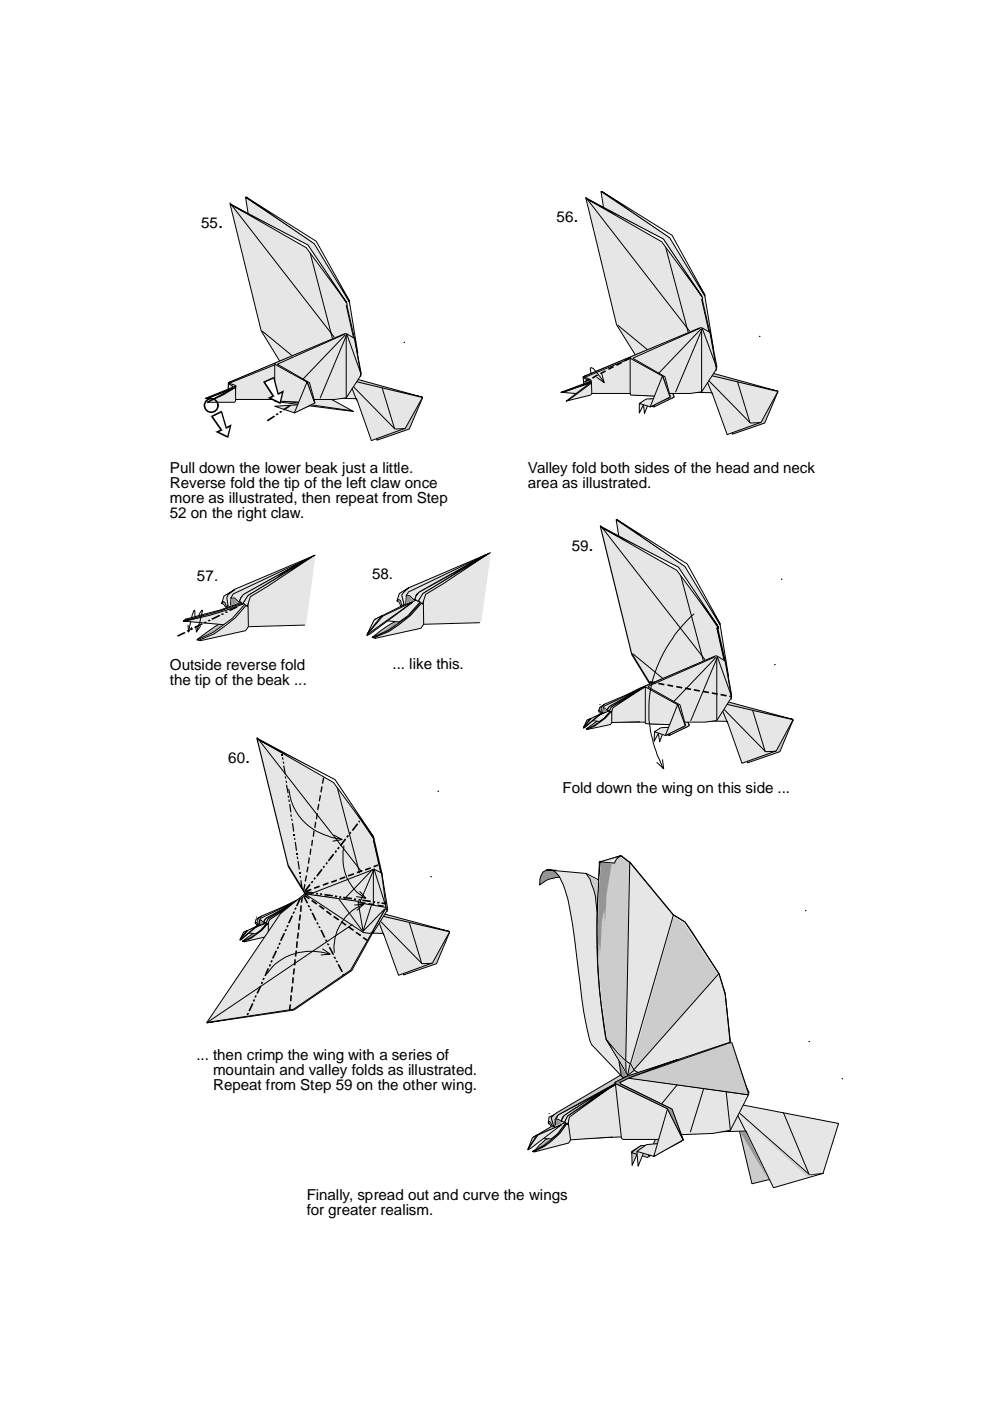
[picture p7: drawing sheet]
<svg xmlns="http://www.w3.org/2000/svg" width="210mm" height="297mm" viewBox="0 0 210 297" stroke-linecap="round" stroke-linejoin="round" font-family="sans-serif">
<path d="M43.9 216.9l18.1-3.3 12-8.3 4.1-7.3 .9-.2-4.4 8-12.3 8.4z" fill-rule="evenodd" fill="#ccc"/>
<path d="M43.9 216.9l18.1-3.3 12-8.3 4.1-7.3 .9-.2-4.4 8-12.3 8.4z" fill="none" stroke="#000" stroke-width=".21"/>
<path d="M136.4 85.6l1.4-.7-1.1 2.8z" fill="#e6e6e6"/>
<path d="M136.4 85.6l1.4-.7-1.1 2.8z" fill="none" stroke="#000" stroke-width=".21"/>
<path d="M136.3 85.5l1.5-.9 4.8-.2-4.1 1.8z" fill-rule="evenodd" fill="#e6e6e6"/>
<path d="M136.3 85.5l1.5-.9 4.8-.2-4.1 1.8z" fill="none" stroke="#000" stroke-width=".21"/>
<path d="M134.5 75.8l.3 .3 6.5 3.7 1.4 4.3-8.2-.3v-.3h-.1z" fill-rule="evenodd" fill="#e6e6e6"/>
<path d="M134.5 75.8l.3 .3 6.5 3.7 1.4 4.3-8.2-.3v-.3h-.1zM149.2 69.6l-14.2 6.4 6.8 3.9 1.1 4.3" fill="none" stroke="#000" stroke-width=".21"/>
<path d="M141.3 79.7l1.6 4.5-4.3 2.1z" fill="#e6e6e6"/>
<path d="M141.3 79.7l1.6 4.5-4.3 2.1z" fill="none" stroke="#000" stroke-width=".21"/>
<path d="M135.6 85.6l1.3-.7-1.3 2.7z" fill="#e6e6e6"/>
<path d="M135.6 85.6l1.3-.7-1.3 2.7z" fill="none" stroke="#000" stroke-width=".21"/>
<path d="M79.6 92.2l10-7.8-2.8 6.6-6.9 2.3z" fill-rule="evenodd" fill="#ccc"/>
<path d="M79.6 92.2l10-7.8-2.8 6.6-6.9 2.3z" fill="none" stroke="#000" stroke-width=".21"/>
<path d="M75.6 80.4l13.9 3.8-14.4-3.1z" fill="#ccc"/>
<path d="M75.6 80.4l13.9 3.8-14.4-3.1z" fill="none" stroke="#000" stroke-width=".21"/>
<path d="M58.3 86.1l8.2-.5-4.2 1.9z" fill="#e6e6e6"/>
<path d="M58.3 86.1l8.2-.5-4.2 1.9z" fill="none" stroke="#000" stroke-width=".21"/>
<path d="M58.5 78.1l16.4 9.1-16.6-2.1z" fill-rule="evenodd" fill="#e6e6e6"/>
<path d="M58.5 78.1l16.4 9.1-16.6-2.1zM60.5 85l13.9 2.1" fill="none" stroke="#000" stroke-width=".21"/>
<path d="M52.1 41.9l14.8 9.9 7.2 12-.2 .2h.2l1.8 10.9-.7 4.1-13.2-.9-5.6-8.7z" fill-rule="evenodd" fill="#e6e6e6"/>
<path d="M52.1 41.9l14.8 9.9 7.2 12-.2 .2h.2l1.8 10.9-.7 4.1-13.2-.9-5.6-8.7z" fill="none" stroke="#000" stroke-width=".21"/>
<path d="M52.2 41.8l14.9 9.4 7 12.6v.2l-7.5-12.3z" fill-rule="evenodd" fill="#fff"/>
<path d="M52.2 41.8l14.9 9.4 7 12.6v.2l-7.5-12.3z" fill="none" stroke="#000" stroke-width=".21"/>
<path d="M48.9 84.4l24.3-6.9 1.6 3.6 .2-.3 14.6 3.5-3.7 6.5-7.2 2.6-3.1-8.9-6.1-.1-4.9-2.5z" fill-rule="evenodd" fill="#e6e6e6"/>
<path d="M48.9 84.4l24.3-6.9 1.6 3.6 .2-.3 14.6 3.5-3.7 6.5-7.2 2.6-3.1-8.9-6.1-.1-4.9-2.5z" fill="none" stroke="#000" stroke-width=".21"/>
<path d="M48.8 43.2l16.5 8.9 8.3 12.3v.5l1.6 7 .2 3 .1 3.9-15.7-1.5-4.4-7.2z" fill-rule="evenodd" fill="#e6e6e6"/>
<path d="M48.8 43.2l16.5 8.9 8.3 12.3v.5l1.6 7 .2 3 .1 3.9-15.7-1.5-4.4-7.2z" fill="none" stroke="#000" stroke-width=".21"/>
<path d="M48.4 81.1l25-10.4 1.8 1 1.3 7.8-3.1 4.9-2.4 .3h-22.7z" fill-rule="evenodd" fill="#e6e6e6"/>
<path d="M48.8 43l22.1 28.5M65.4 52.1l5.1 19.8M48.4 81.1l25-10.4 1.8 1 1.3 7.8-3.1 4.9-2.4 .3h-22.7z" fill="none" stroke="#000" stroke-width=".21"/>
<path d="M48.4 81.2l24.8-10.6v1.3l-24.9 12.5z" fill-rule="evenodd" fill="#e6e6e6"/>
<path d="M55.6 70.2l6.3 5.2M73.2 70.7l-24.8 10.4v1.3M73.2 71l-11.2 11.7M73.4 64.7l1.5 6.8 .3 .4 1.3 7v1M73.4 71.1v13.3M73.6 70.8l-5.7 13.6M73.6 71l2.9 8.3" fill="none" stroke="#000" stroke-width=".21"/>
<path d="M43.6 84.4l6.4-2.6-.5 3.1z" fill="#e6e6e6"/>
<path d="M58.3 77.3l-9.6 3.9M43.6 84.4l6.4-2.6-.5 3.1zM48.6 81.1h.1M48.8 81l-.3 .2 1.5 .5" fill="none" stroke="#000" stroke-width=".21"/>
<path d="M48.9 43.4l16.4 8.5 8.2 12.2-8.6-11.6z" fill-rule="evenodd" fill="#fff"/>
<path d="M48.9 43.4l16.4 8.5 8.2 12.2-8.6-11.6z" fill="none" stroke="#000" stroke-width=".21"/>
<path d="M43.9 85.3l6.1-3.2v2.9l-.3 .3z" fill-rule="evenodd" fill="#e6e6e6"/>
<path d="M43.9 85.3l6.1-3.2v2.9l-.3 .3z" fill="none" stroke="#000" stroke-width=".21"/>
<path d="M58.3 77.1l.3 .3 6.6 3.7 1.3 4.3-8.2-.4z" fill-rule="evenodd" fill="#e6e6e6"/>
<path d="M58.3 77.1l.3 .3 6.6 3.7 1.3 4.3-8.2-.4zM73 70.9l-14.2 6.3 6.8 3.9 1.2 4.4M43.8 84.4l5.6-2.1-5.3 2.1zM48.4 81.2l.2 .3 .7 .3v.4M49.7 82.2l-5.5 3M49.9 82.2l-2.5 1.5-3.1 1.4-.3 .3" fill="none" stroke="#000" stroke-width=".21"/>
<path d="M65.1 81l1.6 4.5-4.3 2.1z" fill="#e6e6e6"/>
<path d="M85.7 72.6h.1M65.1 81l1.6 4.5-4.3 2.1zM74.7 82.4l.9 2.5M75 82.1l8.7 8.9 2.2-.1M81 82.2l2.7 8.7" fill="none" stroke="#000" stroke-width=".21"/>
<path d="M56 81l2.1-1 .9 3.5 1-.5-.6 2.5-2.3-1.1 .9-.5z" fill-rule="evenodd" fill="#fff"/>
<g fill="#000">
<path d="M57.9 80l.3-.1-.3 .2 .3 .1zM55.7 81l.2-.1 .2 .2v-.2l-.2 .2zM55.9 81.1l.2-.2 2 2.9-.3 .3zM56.7 84.4l.3-.1 .2 .2-.1-.3v.3zM57.1 84.2l2.3 1.1v.3l-2.3-1.1zM57 84.3l.8-.5 .3 .3-.9 .4zM57.8 83.8v.3l.3-.3 .2 .2-.2 .1zM55.9 80.9l2-.9 .3 .2-2.1 .9zM57.9 80.1l.3-.1 .9 3.4-.3 .2zM58.8 83.4l.3 .3-.2 .1-.1-.2 .3-.2zM59.9 82.9l.2 .2-.6 2.4-.2-.1zM59.3 85.4l.2 .3-.1-.1v-.3z"/>
<path d="M58.8 83.4l1.1-.5 .2 .3-1 .5zM59.9 82.9l.2 .3-.2-.3 .3-.2-.1 .4z"/>
</g>
<circle cx="44.8" cy="86" r="1.44" fill="none" stroke="#000" stroke-width=".34"/>
<path d="M45 88.3l2-1.1 1 3.5 .9-.5-.6 2.5-2.2-1.1 .9-.5z" fill-rule="evenodd" fill="#fff"/>
<g fill="#000">
<path d="M44.6 88.3l.2-.1 .2 .2v-.2l-.2 .2zM45 88.2l2.1 2.8-.3 .3-2-2.9zM45.6 91.6l.3-.1 .2 .2v-.3l-.1 .3zM46.1 91.4l2.2 1.1v.3l-2.3-1.1zM44.8 88.2l2-1 .3 .2-2.1 1zM45.9 91.5l.9-.5 .3 .3-1 .4zM46.8 91v.3l.3-.3 .1 .2-.1 .1zM46.8 87.2l.3-.1-.3 .2 .3 .1zM46.8 87.3l.3-.1 1 3.4-.3 .2zM47.8 90.6l.3 .3-.2 .1-.1-.2 .3-.2zM48.8 90.1l.2 .2-.6 2.4-.2-.1zM48.2 92.6l.2 .3-.1-.1v-.3z"/>
<path d="M47.8 90.6l1-.5 .2 .3-.9 .5zM48.8 90.1l.2 .3-.2-.3 .3-.2-.1 .4z"/>
</g>
<path d="M154.9 91l10-7.9-2.8 6.6-6.8 2.4z" fill-rule="evenodd" fill="#ccc"/>
<path d="M154.9 91l10-7.9-2.8 6.6-6.8 2.4z" fill="none" stroke="#000" stroke-width=".21"/>
<path d="M151 79.1l13.8 3.8-14.3-3z" fill="#ccc"/>
<path d="M151 79.1l13.8 3.8-14.3-3z" fill="none" stroke="#000" stroke-width=".21"/>
<path d="M135.6 85.5l1.4-.9 4.8-.2-4 1.8z" fill-rule="evenodd" fill="#e6e6e6"/>
<path d="M135.6 85.5l1.4-.9 4.8-.2-4 1.8z" fill="none" stroke="#000" stroke-width=".21"/>
<path d="M127.4 40.6l14.8 9.9 7.2 12v.2l1.8 10.9-.7 4.2-13.2-1-5.6-8.7z" fill-rule="evenodd" fill="#e6e6e6"/>
<path d="M127.4 40.6l14.8 9.9 7.2 12v.2l1.8 10.9-.7 4.2-13.2-1-5.6-8.7z" fill="none" stroke="#000" stroke-width=".21"/>
<path d="M127.6 40.6l14.9 9.3 6.9 12.6v.3l-7.4-12.4z" fill-rule="evenodd" fill="#fff"/>
<path d="M127.6 40.6l14.9 9.3 6.9 12.6v.3l-7.4-12.4z" fill="none" stroke="#000" stroke-width=".21"/>
<path d="M124.3 83.2l24.4-7 1.4 3.6 .3-.3 14.5 3.5-3.5 6.5-7.2 2.6-3.2-8.8-6.1-.1-4.9-2.6z" fill-rule="evenodd" fill="#e6e6e6"/>
<path d="M124.3 83.2l24.4-7 1.4 3.6 .3-.3 14.5 3.5-3.5 6.5-7.2 2.6-3.2-8.8-6.1-.1-4.9-2.6z" fill="none" stroke="#000" stroke-width=".21"/>
<path d="M124.2 41.9l16.5 8.9 8.2 12.3v.5l1.6 7 .3 3 .1 3.9-15.7-1.4-4.5-7.2z" fill-rule="evenodd" fill="#e6e6e6"/>
<path d="M124.2 41.9l16.5 8.9 8.2 12.3v.5l1.6 7 .3 3 .1 3.9-15.7-1.4-4.5-7.2z" fill="none" stroke="#000" stroke-width=".21"/>
<path d="M123.8 79.9l25-10.4 1.7 1 1.4 7.8-3.1 4.8-2.5 .3h-22.6z" fill-rule="evenodd" fill="#e6e6e6"/>
<path d="M124.2 41.9l22 28.3M140.7 50.8l5.3 19.8M123.8 79.9l25-10.4 1.7 1 1.4 7.8-3.1 4.8-2.5 .3h-22.6z" fill="none" stroke="#000" stroke-width=".21"/>
<path d="M123.8 80l24.9-10.7-.2 1.3-24.9 12.6z" fill-rule="evenodd" fill="#e6e6e6"/>
<path d="M131 68.9l6.2 5.2M148.5 69.5l-24.9 10.4 .2 1.4M148.7 69.7l-11.3 11.8M148.8 63.4l1.5 6.8 .3 .4 1.4 7.1-.2 .9M148.8 69.9v13.2M148.9 69.6l-5.6 13.5M148.9 69.7l3.1 8.3" fill="none" stroke="#000" stroke-width=".21"/>
<path d="M119 83.2l6.3-2.4-.4 2.9z" fill="#e6e6e6"/>
<path d="M124 79.8h.1M124.1 79.7l-.2 .3 1.2 .5 .3 .3M133.7 76l-9.6 4M119 83.2l6.3-2.4-.4 2.9z" fill="none" stroke="#000" stroke-width=".21"/>
<path d="M124.3 42.1l16.3 8.6 8.2 12.2-8.5-11.6z" fill-rule="evenodd" fill="#fff"/>
<path d="M124.3 42.1l16.3 8.6 8.2 12.2-8.5-11.6z" fill="none" stroke="#000" stroke-width=".21"/>
<path d="M120.1 85l5.3-4 .1 2.4-.3 .4z" fill-rule="evenodd" fill="#e6e6e6"/>
<path d="M120.1 85l5.3-4 .1 2.4-.3 .4z" fill="none" stroke="#000" stroke-width=".21"/>
<path d="M133.6 75.8l.3 .3 6.6 3.7 1.4 4.3-8.2-.3z" fill-rule="evenodd" fill="#e6e6e6"/>
<path d="M123.8 80l1.3 .9M133.6 75.8l.3 .3 6.6 3.7 1.4 4.3-8.2-.3zM148.3 69.6l-14.1 6.4 6.8 3.9 1.2 4.3M119.1 83.2h.4l5.8-2.2-.4 .3zM125.4 81.2l-5 3.7" fill="none" stroke="#000" stroke-width=".21"/>
<path d="M140.5 79.7l1.6 4.5-4.3 2.1z" fill="#e6e6e6"/>
<path d="M125.3 79.1l-.2-.8 .2-.4 .7 .4 2 2.7M127.6 79.3l.5 1.8-1.5-1.1M140.5 79.7l1.6 4.5-4.3 2.1zM161 71.3h.1M150 81.1l1 2.5M150.4 80.8l8.7 8.9 2.2-.1M156.4 81l2.6 8.6" fill="none" stroke="#000" stroke-width=".21"/>
<path d="M125.5 80l1.1-.6 .2 .2-1.1 .7zM127.2 79.1l1.1-.6 .2 .3-1.1 .6zM128.9 78.2l1.1-.6 .2 .2-1.1 .6zM130.6 77.3l1.1-.6 .2 .3-1.1 .6zM132.2 76.4l1.1-.6 .3 .3-1.1 .6zM56.6 89.1l1.5-1 .2 .2-1.5 1.1zM58.4 87.8l.4-.2 .3 .2-.4 .3zM59.2 87.3l.4-.2 .3 .2-.5 .3zM59.9 86.8l1.6-1 .2 .2-1.5 1.1zM123.8 80.9l1.1-.6 .2 .2-1.1 .6z" fill="#000"/>
<path d="M41.8 135.6l3.8-2.7 1.4-.9 1.5 .1-1.6 2.1z" fill-rule="evenodd" fill="#ccc"/>
<path d="M39.9 132.5l.1 1.5 .6-1M41.3 130.7v-1l-.2-.3-.5 1.4-.6 3.2M41.8 135.6l3.8-2.7 1.4-.9 1.5 .1-1.6 2.1z" fill="none" stroke="#000" stroke-width=".21"/>
<g fill="#e6e6e6">
<path d="M47.8 126.4l1.9-1.3 17.3-7.6-2.1 14.9-15.5 .6-1.4-4.2-1-.8z" fill-rule="evenodd"/>
<path d="M38.9 131.7l.5-.4 7.3-2 4.3-1.5 1.4-.8-.3 5.9z" fill-rule="evenodd"/>
</g>
<path d="M66.8 117.7l-17.2 7.3M38.9 131.7l.5-.4 7.3-2 4.3-1.5 1.4-.8-.3 5.9z" fill="none" stroke="#000" stroke-width=".21"/>
<path d="M41.7 135.7l3.5-1.6 4.1-3 3.3-3.7 .1 5.5-.6 .8-9.6 2.1z" fill-rule="evenodd" fill="#e6e6e6"/>
<path d="M38.9 131.8l.3-.3a101.7 101.7 0 0 0 13-3.9l-.8 .5-3.5 1.3-3.3 1zM41.7 135.7l3.5-1.6 4.1-3 3.3-3.7 .1 5.5-.6 .8-9.6 2.1zM49 126.6l-.1 1.7M52.6 127.9l-2.7 3.1-2.5 2-2 1.4-3.1 1.3" fill="none" stroke="#000" stroke-width=".21"/>
<path d="M49.4 125.9l16.6-7.8-13.9 7.7-.9 .7-.5 1.2-1-.9-.8 .1z" fill-rule="evenodd" fill="#e6e6e6"/>
<path d="M49.4 125.9l16.6-7.8-13.9 7.7-.9 .7-.5 1.2-1-.9-.8 .1zM51.1 126.8h.1" fill="none" stroke="#000" stroke-width=".21"/>
<path d="M51.6 126l13-7.2-4.5 2.6-1.4 1.1-6 3.7-1.2 1.8-.7-.5 .3-.7z" fill-rule="evenodd" fill="#e6e6e6"/>
<path d="M51.6 126l13-7.2-4.5 2.6-1.4 1.1-6 3.7-1.2 1.8-.7-.5 .3-.7z" fill="none" stroke="#000" stroke-width=".21"/>
<path d="M52.6 126.3l13.9-8.5-9.8 6.5-3.6 2.2-.7 2.1-.8-.7z" fill-rule="evenodd" fill="#e6e6e6"/>
<path d="M52.6 126.3l13.9-8.5-9.8 6.5-3.6 2.2-.7 2.1-.8-.7z" fill="none" stroke="#000" stroke-width=".21"/>
<path d="M47.5 126.4l2.3-1.4-1.5 1.1-.2 .6 .2 1.8-.3 .1-.2-.7-.4-.4-.4 .5z" fill-rule="evenodd" fill="#e6e6e6"/>
<path d="M41.5 132.8l.2 1.2 .8-1.2M42.2 130.4l.6-1h.1l-.5 2.3-.7 2.3M47.1 128l.4 .2 .3 .5M47.5 126.4l2.3-1.4-1.5 1.1-.2 .6 .2 1.8-.3 .1-.2-.7-.4-.4-.4 .5zM64.6 132.5l-11.9 .4" fill="none" stroke="#000" stroke-width=".21"/>
<path d="M37.5 134.7l1.6-.7 .3 .2-1.6 .8zM39.5 133.7l.5-.2 .2 .3-.4 .2zM40.3 133.4l.4-.3 .3 .3-.4 .2zM41.1 133l1.7-.9 .2 .3-1.6 .8zM43.2 131.9l.4-.1 .3 .2-.5 .2zM44 131.5l.4-.2 .3 .3-.4 .2zM44.8 131.2l1.7-.9 .2 .3-1.7 .8zM46.8 130.2l.4-.2 .3 .2-.4 .2zM47.7 129.7l.4-.1 .2 .2-.4 .2zM48.5 129.3l1.6-.7 .3 .2-1.6 .8z" fill="#000"/>
<path d="M79 135.1l1.9-1.6 3.3-1.9 1.5 .1-1.6 2z" fill-rule="evenodd" fill="#ccc"/>
<path d="M79 135.1l1.9-1.6 3.3-1.9 1.5 .1-1.6 2z" fill="none" stroke="#000" stroke-width=".21"/>
<g fill="#e6e6e6">
<path d="M84.9 125.8l1.9-1.2 17.3-7.6-2.1 14.9-15.5 .5-1.3-4-1-.9z" fill-rule="evenodd"/>
<path d="M79.4 131.3l5.6-2.7 3.1-1.3 1.5-.8-.4 5.9z" fill-rule="evenodd"/>
</g>
<path d="M104 117.2l-17.2 7.4M79.4 131.3l5.6-2.7 3.1-1.3 1.5-.8-.4 5.9z" fill="none" stroke="#000" stroke-width=".21"/>
<path d="M78.9 135.2l3.4-1.7 4.1-2.9 3.3-3.7 .1 5.5-.6 .8-9.6 2.1z" fill-rule="evenodd" fill="#e6e6e6"/>
<path d="M78.9 135.2l3.4-1.7 4.1-2.9 3.3-3.7 .1 5.5-.6 .8-9.6 2.1zM86.2 126.1l-.2 1.9M89.7 127.5l-2.7 3-2.4 1.9-2.1 1.5-3.1 1.3" fill="none" stroke="#000" stroke-width=".21"/>
<path d="M86.6 125.5l16.4-7.9-13.8 7.7-.9 .7-.4 1.3-1.1-1-.7 .1z" fill-rule="evenodd" fill="#e6e6e6"/>
<path d="M86.6 125.5l16.4-7.9-13.8 7.7-.9 .7-.4 1.3-1.1-1-.7 .1zM88.2 126.3h.1" fill="none" stroke="#000" stroke-width=".21"/>
<path d="M88.8 125.6l13-7.2-4.5 2.6-7.5 4.8-1.2 1.7-.6-.5 .1-.5z" fill-rule="evenodd" fill="#e6e6e6"/>
<path d="M88.8 125.6l13-7.2-4.5 2.6-7.5 4.8-1.2 1.7-.6-.5 .1-.5z" fill="none" stroke="#000" stroke-width=".21"/>
<path d="M89.7 125.8l14-8.5-9.8 6.5-3.6 2.2-.7 2-.9-.6z" fill-rule="evenodd" fill="#e6e6e6"/>
<path d="M89.7 125.8l14-8.5-9.8 6.5-3.6 2.2-.7 2-.9-.6z" fill="none" stroke="#000" stroke-width=".21"/>
<path d="M84.7 125.8l2-1.2-1.5 1.6 .5 2-.5 .2-.3-1-.3-.3-.4 .4z" fill-rule="evenodd" fill="#e6e6e6"/>
<path d="M84.2 127.5l.5 .2 .2 .8M84.7 125.8l2-1.2-1.5 1.6 .5 2-.5 .2-.3-1-.3-.3-.4 .4zM101.7 132l-12 .4" fill="none" stroke="#000" stroke-width=".21"/>
<path d="M79.4 131.4l8.1-3.7-9 6.7-.7 .3z" fill-rule="evenodd" fill="#e6e6e6"/>
<path d="M79.4 131.4l8.1-3.7-9 6.7-.7 .3zM87.4 127.6l-9.3 6.9M89.1 127.9l-2.4 2.7-4.2 3-3.3 1.6" fill="none" stroke="#000" stroke-width=".21"/>
<path d="M79.3 131.4l1.9-.8-3.4 4z" fill-rule="evenodd" fill="#e6e6e6"/>
<path d="M79.3 131.4l1.9-.8-3.4 4zM80.8 130.8l-2.8 3.4" fill="none" stroke="#000" stroke-width=".21"/>
<g fill="#999">
<path d="M86.3 126.4h.3l1.1 1-1.5 .5z" fill-rule="evenodd"/>
<path d="M84.6 127.3l.5 1.1-.7-.9z" fill-rule="evenodd"/>
<path d="M79.5 134.8l2.6-1.5 1.7-1.4 .7 .1-2.1 1.5z" fill-rule="evenodd"/>
<path d="M49 126.9h.6l.9 .9-1.6 .5z" fill-rule="evenodd"/>
<path d="M47.4 127.8l.4 .8-.6-.6z" fill-rule="evenodd"/>
<path d="M42.6 135.2l4.6-2.8-2.1 1.6z" fill-rule="evenodd"/>
</g>
<path d="M165.7 122.8h.1" fill="none" stroke="#000" stroke-width=".21"/>
<path d="M139.5 155.2l1.4-.7-1 2.8z" fill="#e6e6e6"/>
<path d="M139.5 155.2l1.4-.7-1 2.8z" fill="none" stroke="#000" stroke-width=".21"/>
<path d="M139.5 155.1l1.5-.8 4.8-.3-4.1 1.9z" fill-rule="evenodd" fill="#e6e6e6"/>
<path d="M139.5 155.1l1.5-.8 4.8-.3-4.1 1.9z" fill="none" stroke="#000" stroke-width=".21"/>
<path d="M137.6 145.5l6.9 4 1.4 4.3-8.2-.4z" fill-rule="evenodd" fill="#e6e6e6"/>
<path d="M152.4 139.3l-14.2 6.4 6.8 3.8 1.1 4.4M137.6 145.5l6.9 4 1.4 4.3-8.2-.4z" fill="none" stroke="#000" stroke-width=".21"/>
<path d="M144.4 149.4l1.7 4.5-4.3 2.1z" fill="#e6e6e6"/>
<path d="M144.4 149.4l1.7 4.5-4.3 2.1z" fill="none" stroke="#000" stroke-width=".21"/>
<path d="M138.8 155.2l1.3-.7-1.4 2.7z" fill="#e6e6e6"/>
<path d="M138.8 155.2l1.3-.7-1.4 2.7z" fill="none" stroke="#000" stroke-width=".21"/>
<path d="M158.2 160.6l9.9-7.9-2.7 6.7-6.9 2.3z" fill-rule="evenodd" fill="#ccc"/>
<path d="M158.2 160.6l9.9-7.9-2.7 6.7-6.9 2.3z" fill="none" stroke="#000" stroke-width=".21"/>
<path d="M154.3 148.8l13.8 3.7-14.4-3z" fill="#ccc"/>
<path d="M154.3 148.8l13.8 3.7-14.4-3z" fill="none" stroke="#000" stroke-width=".21"/>
<path d="M138.8 155.1l1.3-.8 4.9-.3-4 1.9z" fill-rule="evenodd" fill="#e6e6e6"/>
<path d="M138.8 155.1l1.3-.8 4.9-.3-4 1.9z" fill="none" stroke="#000" stroke-width=".21"/>
<path d="M130.6 110.2l14.9 10 7.2 12-.2 .1h.2l1.7 10.9-.6 4.2-13.3-.9-5.5-8.7z" fill-rule="evenodd" fill="#e6e6e6"/>
<path d="M130.6 110.2l14.9 10 7.2 12-.2 .1h.2l1.7 10.9-.6 4.2-13.3-.9-5.5-8.7z" fill="none" stroke="#000" stroke-width=".21"/>
<path d="M130.8 110.2l14.9 9.4 7 12.6v.2l-7.5-12.3z" fill-rule="evenodd" fill="#fff"/>
<path d="M130.8 110.2l14.9 9.4 7 12.6v.2l-7.5-12.3z" fill="none" stroke="#000" stroke-width=".21"/>
<path d="M127.5 152.9l24.3-7 1.5 3.5 .3-.2 14.5 3.4-3.5 6.6-7.3 2.6-3.1-8.9h-6.1l-4.9-2.6z" fill-rule="evenodd" fill="#e6e6e6"/>
<path d="M127.5 152.9l24.3-7 1.5 3.5 .3-.2 14.5 3.4-3.5 6.6-7.3 2.6-3.1-8.9h-6.1l-4.9-2.6z" fill="none" stroke="#000" stroke-width=".21"/>
<path d="M127.3 111.6l16.5 8.9 8.3 12.2v.6l1.7 7 .2 3 .1 3.9-15.8-1.5-4.4-7.2z" fill-rule="evenodd" fill="#e6e6e6"/>
<g fill="#000">
<path d="M127.3 111.4l16.5 8.9v.4l-16.5-8.9zM127.2 111.6h.2l6.6 26.9h-.2zM143.7 120.7l.2-.3 8.3 12.2-.2 .3zM152 132.7h.3v.6h-.3zM152 133.4l.3-.1 1.6 7-.3 .1zM133.8 138.7l.2-.2 4.4 7.2-.2 .2zM153.6 140.3h.3l.3 3h-.4zM138.3 145.7l15.8 1.4v.2l-15.8-1.4z"/>
<circle cx="127.3" cy="111.6" r=".13"/>
<circle cx="133.9" cy="138.5" r=".13"/>
<circle cx="143.8" cy="120.5" r=".13"/>
<circle cx="152.1" cy="133.2" r=".13"/>
<circle cx="152.1" cy="132.7" r=".13"/>
<circle cx="138.3" cy="145.7" r=".13"/>
<circle cx="153.7" cy="140.3" r=".13"/>
<circle cx="154" cy="143.2" r=".13"/>
<circle cx="154.1" cy="147.1" r=".13"/>
</g>
<path d="M154.1 143.3v3.9" fill="none" stroke="#000" stroke-width=".42"/>
<path d="M127.4 150.1l8.1-4.1 16.5-6.9 1.8 1.1 1.3 7.7-3.1 4.9-2.5 .3-22.1-.1z" fill-rule="evenodd" fill="#e6e6e6"/>
<path d="M127.3 111.4l22.1 28.4M143.9 120.5l5.3 19.8M127.4 150.1l8.1-4.1 16.5-6.9 1.8 1.1 1.3 7.7-3.1 4.9-2.5 .3-22.1-.1z" fill="none" stroke="#000" stroke-width=".21"/>
<path d="M127.6 150.1l10.2-5.1 14-6-.1 1.3-24.9 12.6z" fill-rule="evenodd" fill="#e6e6e6"/>
<path d="M134.2 138.6l6.3 5.2M151.7 139.1l-14.7 6.3-9.7 4.7-.3 .9M151.8 139.4l-11.3 11.8M152 133.1l1.5 6.8 .3 .4 1.3 7-.1 1M152 139.6v13.1M152.1 139.2l-5.6 13.6M152.1 139.4l3 8.3M127.2 149.4h.1" fill="none" stroke="#000" stroke-width=".21"/>
<path d="M127.5 111.8l16.3 8.5 8.3 12.2-8.6-11.6z" fill-rule="evenodd" fill="#fff"/>
<path d="M127.5 111.8l16.3 8.5 8.3 12.2-8.6-11.6z" fill="none" stroke="#000" stroke-width=".21"/>
<path d="M136.8 145.7l7 3.8 1.3 4.3-8.3-.4z" fill-rule="evenodd" fill="#e6e6e6"/>
<path d="M151.6 139.3l-14.1 6.2-.1 .2 6.8 3.8 1.2 4.4M136.8 145.7l7 3.8 1.3 4.3-8.3-.4z" fill="none" stroke="#000" stroke-width=".21"/>
<path d="M143.7 149.4l1.6 4.5-4.2 2.1z" fill="#e6e6e6"/>
<path d="M143.7 149.4l1.6 4.5-4.2 2.1zM153.2 150.8l1.1 2.5M153.6 150.5l8.7 8.9 2.2-.1M159.6 150.7l2.6 8.6M164.3 140.9h.1" fill="none" stroke="#000" stroke-width=".21"/>
<path d="M124.3 154.5l2.6-1.7 .8 .1-.9 1z" fill-rule="evenodd" fill="#ccc"/>
<path d="M124.3 154.5l2.6-1.7 .8 .1-.9 1z" fill="none" stroke="#000" stroke-width=".21"/>
<g fill="#e6e6e6">
<path d="M127.3 150l.9-.7 8.5-3.6-.9 7.3-7.7 .2-.7-2-.5-.5z" fill-rule="evenodd"/>
<path d="M125.2 152.7l2.6-1.7 1.8-.8-.1 3z" fill-rule="evenodd"/>
</g>
<path d="M125.2 152.7l2.6-1.7 1.8-.8-.1 3zM136.8 145.7l-8.6 3.6" fill="none" stroke="#000" stroke-width=".21"/>
<path d="M124.3 154.5l1.7-.7 2-1.5 1.7-1.8v2.7l-.2 .4-4.9 1z" fill-rule="evenodd" fill="#e6e6e6"/>
<path d="M124.3 154.5l1.7-.7 2-1.5 1.7-1.8v2.7l-.2 .4-4.9 1zM124.7 152.9l3-1.7 1.8-.6zM127.9 150.1l-.1 .9M129.7 150.7l-1.3 1.6-2.3 1.7-1.6 .5" fill="none" stroke="#000" stroke-width=".21"/>
<path d="M128.1 149.7l8.2-3.9-6.8 3.8-.6 .5-.1 .6-.6-.6h-.4z" fill-rule="evenodd" fill="#e6e6e6"/>
<path d="M128.1 149.7l8.2-3.9-6.8 3.8-.6 .5-.1 .6-.6-.6h-.4zM128.9 150.1h.1" fill="none" stroke="#000" stroke-width=".21"/>
<path d="M129.2 149.8l6.5-3.6-6 3.7-.6 .9-.3-.3z" fill-rule="evenodd" fill="#e6e6e6"/>
<path d="M129.2 149.8l6.5-3.6-6 3.7-.6 .9-.3-.3z" fill="none" stroke="#000" stroke-width=".21"/>
<path d="M129.6 149.9l7.1-4.2-6.7 4.4-.4 .9-.4-.3z" fill-rule="evenodd" fill="#e6e6e6"/>
<path d="M129.6 149.9l7.1-4.2-6.7 4.4-.4 .9-.4-.3z" fill="none" stroke="#000" stroke-width=".21"/>
<path d="M127.2 150l1-.7-.8 .8 .3 1-.3 .1-.3-.6-.2 .1z" fill-rule="evenodd" fill="#e6e6e6"/>
<path d="M126.9 150.7l.3 .1 .1 .4 .1 .1M127.2 150l1-.7-.8 .8 .3 1-.3 .1-.3-.6-.2 .1zM135.6 153l-5.9 .2" fill="none" stroke="#000" stroke-width=".21"/>
<path d="M124.5 152.7l2.8-1.3-3.6 3z" fill-rule="evenodd" fill="#e6e6e6"/>
<path d="M124.5 152.7l2.8-1.3-3.6 3zM127.5 151.3l-.5 .3-3.1 2.6M129.4 150.9l-1.2 1.4-2.1 1.5-1.6 .7" fill="none" stroke="#000" stroke-width=".21"/>
<path d="M124.5 152.7l.8-.4-1.6 2z" fill-rule="evenodd" fill="#e6e6e6"/>
<path d="M124.5 152.7l.8-.4-1.6 2zM125.1 152.3l-1.3 1.8" fill="none" stroke="#000" stroke-width=".21"/>
<g fill="#999">
<path d="M127.9 150.2h.3l.6 .6-1 .3z" fill-rule="evenodd"/>
<path d="M127 150.7h.2l.2 .5z" fill-rule="evenodd"/>
<path d="M124.5 154.5l2.2-1.5h.4z" fill-rule="evenodd"/>
</g>
<path d="M137.8 144.4l1.2 .2-.1 .4-1.2-.3zM139.6 144.7l1.3 .3-.1 .3-1.3-.2zM141.6 145.1l1.1 .2v.4l-1.2-.3zM143.4 145.4l1.3 .3-.1 .3-1.3-.3zM145.3 145.7l1.3 .3-.1 .3-1.3-.2zM147.2 146.1l1.2 .2-.1 .4-1.2-.3zM149.1 146.4l1.3 .3-.1 .3-1.3-.2zM151 146.8l1.2 .2-.1 .3-1.2-.2zM152.8 147.1l1.3 .2-.1 .4-1.3-.3zM154.7 147.4l.3 .1-.1 .4-.3-.1z" fill="#000"/>
<path d="M92.9 167.8h.1" fill="none" stroke="#000" stroke-width=".21"/>
<path d="M66.7 200.3l1.4-.8-1.1 2.7z" fill="#e6e6e6"/>
<path d="M66.7 200.3l1.4-.8-1.1 2.7z" fill="none" stroke="#000" stroke-width=".21"/>
<path d="M66.7 200.1l1.5-.9 4.8-.2-4.1 1.9z" fill-rule="evenodd" fill="#e6e6e6"/>
<path d="M66.7 200.1l1.5-.9 4.8-.2-4.1 1.9z" fill="none" stroke="#000" stroke-width=".21"/>
<path d="M64.8 190.4l6.9 4 1.4 4.3-8.2-.3z" fill-rule="evenodd" fill="#e6e6e6"/>
<path d="M64.8 190.4l6.9 4 1.4 4.3-8.2-.3zM79.5 184.3l-14.1 6.1v.2l6.8 3.9 1.1 4.3" fill="none" stroke="#000" stroke-width=".21"/>
<path d="M71.6 194.3l1.7 4.5-4.3 2.1z" fill="#e6e6e6"/>
<path d="M71.6 194.3l1.7 4.5-4.3 2.1z" fill="none" stroke="#000" stroke-width=".21"/>
<path d="M66 200.3l1.3-.8-1.4 2.7z" fill="#e6e6e6"/>
<path d="M66 200.3l1.3-.8-1.4 2.7z" fill="none" stroke="#000" stroke-width=".21"/>
<path d="M85.3 205.6l10-8-2.8 6.7-6.9 2.4z" fill-rule="evenodd" fill="#ccc"/>
<path d="M85.3 205.6l10-8-2.8 6.7-6.9 2.4z" fill="none" stroke="#000" stroke-width=".21"/>
<path d="M81.4 193.7l13.8 3.8-14.3-3z" fill="#ccc"/>
<path d="M81.4 193.7l13.8 3.8-14.3-3z" fill="none" stroke="#000" stroke-width=".21"/>
<path d="M66 200.1l1.3-.9 4.9-.2-4.1 1.9z" fill-rule="evenodd" fill="#e6e6e6"/>
<path d="M66 200.1l1.3-.9 4.9-.2-4.1 1.9z" fill="none" stroke="#000" stroke-width=".21"/>
<path d="M54.6 197.8l24.4-6.9 1.4 3.5 .4-.2 14.5 3.4-3.6 6.6-7.2 2.6-3.2-8.9-6-.1-4.9-2.5z" fill-rule="evenodd" fill="#e6e6e6"/>
<path d="M54.6 197.8l24.4-6.9 1.4 3.5 .4-.2 14.5 3.4-3.6 6.6-7.2 2.6-3.2-8.9-6-.1-4.9-2.5z" fill="none" stroke="#000" stroke-width=".21"/>
<path d="M54.5 156.6l16.5 8.9 8.2 12.2a43.4 43.4 0 0 1 2.1 14.4l-15.8-1.4-4.4-7.2z" fill-rule="evenodd" fill="#e6e6e6"/>
<g fill="#000">
<path d="M54.5 156.4l16.5 8.9v.3l-16.6-8.9zM70.9 165.6l.2-.2 8.2 12.2-.2 .2zM79.1 177.7h.3l.1 .6h-.3zM79.2 178.3h.3l1.6 7-.3 .1zM54.4 156.6h.2l6.6 26.9h-.2zM61 183.7l.2-.3 4.4 7.2-.2 .3zM80.8 185.3h.3l.3 2.9h-.4zM65.5 190.6l15.8 1.5v.2l-15.8-1.4z"/>
<circle cx="54.5" cy="156.5" r=".13"/>
<circle cx="71" cy="165.4" r=".13"/>
<circle cx="79.2" cy="177.6" r=".13"/>
<circle cx="79.3" cy="178.2" r=".13"/>
<circle cx="61.1" cy="183.5" r=".13"/>
<circle cx="65.5" cy="190.7" r=".13"/>
<circle cx="80.9" cy="185.2" r=".13"/>
<circle cx="81.2" cy="188.2" r=".13"/>
<circle cx="81.2" cy="192.1" r=".13"/>
</g>
<path d="M81.2 188.2v3.9" fill="none" stroke="#000" stroke-width=".42"/>
<path d="M54.6 195.1l8.1-4.1 16.7-6.7 1.5 .8 1.3 7.7-3 4.9-2.5 .4-22.1-.1z" fill-rule="evenodd" fill="#e6e6e6"/>
<path d="M54.5 156.4l22.1 28.4M71.1 165.5l5.2 19.8M54.6 195.1l8.1-4.1 16.7-6.7 1.5 .8 1.3 7.7-3 4.9-2.5 .4-22.1-.1z" fill="none" stroke="#000" stroke-width=".21"/>
<path d="M54.8 195l10.1-5.1 14.1-6-.2 1.4-24.8 12.5z" fill-rule="evenodd" fill="#e6e6e6"/>
<path d="M79.2 178.1l1.5 6.8 .2 .4 1 7.2 .2 .7M54.4 194.4h.1M79 184.3l-11.3 11.8M79.2 184.5v13.2M79.3 184.2l-5.7 13.5M79.3 184.3l2.5 7.8" fill="none" stroke="#000" stroke-width=".21"/>
<path d="M54.7 156.7l16.3 8.6 8.2 12.2-8.5-11.6z" fill-rule="evenodd" fill="#fff"/>
<path d="M54.7 156.7l16.3 8.6 8.2 12.2-8.5-11.6z" fill="none" stroke="#000" stroke-width=".21"/>
<path d="M64 190.6l6.9 3.8 1.4 4.3-8.3-.4z" fill-rule="evenodd" fill="#e6e6e6"/>
<path d="M64 190.6l6.9 3.8 1.4 4.3-8.3-.4zM79.2 184.3l-14.4 5.6-.2 .7 6.8 3.9 1.1 4.3" fill="none" stroke="#000" stroke-width=".21"/>
<path d="M70.9 194.3l1.6 4.5-4.3 2.1z" fill="#e6e6e6"/>
<path d="M70.9 194.3l1.6 4.5-4.3 2.1zM80.4 195.8l1 2.4M80.8 195.4l8.7 8.9 2.1-.1M86.8 195.6l2.6 8.6M91.4 185.9h.1" fill="none" stroke="#000" stroke-width=".21"/>
<path d="M51.5 199.5l2.6-1.8 .8 .1-.9 1z" fill-rule="evenodd" fill="#ccc"/>
<path d="M51.5 199.5l2.6-1.8 .8 .1-.9 1z" fill="none" stroke="#000" stroke-width=".21"/>
<g fill="#e6e6e6">
<path d="M54.4 194.9l1-.6 8.4-3.6-.8 7.3-7.8 .1-.7-2-.4-.4z" fill-rule="evenodd"/>
<path d="M52.4 197.6l2.6-1.6 1.8-.7-.2 2.8-4.2-.3z" fill-rule="evenodd"/>
</g>
<path d="M52.4 197.6l2.6-1.6 1.8-.7-.2 2.8-4.2-.3zM63.9 190.6l-8.5 3.7" fill="none" stroke="#000" stroke-width=".21"/>
<path d="M51.4 199.6l1.8-.9 2-1.4 1.7-1.9v2.7l-.3 .5-4.8 1.1z" fill-rule="evenodd" fill="#e6e6e6"/>
<path d="M51.4 199.6l1.8-.9 2-1.4 1.7-1.9v2.7l-.3 .5-4.8 1.1zM51.9 197.8l3-1.6 1.7-.7zM55 195v.9M56.9 195.7a13.8 13.8 0 0 1-5.2 3.9" fill="none" stroke="#000" stroke-width=".21"/>
<path d="M55.3 194.7l8.2-3.9-6.9 3.8-.5 .4-.2 .6-.5-.5-.4 .1z" fill-rule="evenodd" fill="#e6e6e6"/>
<path d="M55.3 194.7l8.2-3.9-6.9 3.8-.5 .4-.2 .6-.5-.5-.4 .1zM56.1 195.1h.1" fill="none" stroke="#000" stroke-width=".21"/>
<path d="M56.4 194.8l6.5-3.7-6 3.7-.6 1-.3-.4z" fill-rule="evenodd" fill="#e6e6e6"/>
<path d="M56.4 194.8l6.5-3.7-6 3.7-.6 1-.3-.4z" fill="none" stroke="#000" stroke-width=".21"/>
<path d="M56.8 194.8l7-4.2-6.7 4.4-.4 .9-.3-.2z" fill-rule="evenodd" fill="#e6e6e6"/>
<path d="M56.8 194.8l7-4.2-6.7 4.4-.4 .9-.3-.2z" fill="none" stroke="#000" stroke-width=".21"/>
<path d="M54.3 194.9l1.1-.6-.8 .8 .2 .9-.2 .1-.3-.6-.2 .2z" fill-rule="evenodd" fill="#e6e6e6"/>
<path d="M54.1 195.7l.5 .6M54.3 194.9l1.1-.6-.8 .8 .2 .9-.2 .1-.3-.6-.2 .2zM62.8 198l-5.9 .1" fill="none" stroke="#000" stroke-width=".21"/>
<path d="M51.7 197.6l2.8-1.2-3.6 2.9z" fill-rule="evenodd" fill="#e6e6e6"/>
<path d="M51.7 197.6l2.8-1.2-3.6 2.9zM54.6 196.3l-3.6 2.9M56.5 195.9l-1.1 1.3-2.1 1.5-1.7 .8" fill="none" stroke="#000" stroke-width=".21"/>
<path d="M51.6 197.6l.9-.3-1.6 1.9z" fill-rule="evenodd" fill="#e6e6e6"/>
<path d="M51.6 197.6l.9-.3-1.6 1.9zM52.3 197.3l-1.3 1.8" fill="none" stroke="#000" stroke-width=".21"/>
<g fill="#999">
<path d="M55.1 195.2l.9 .5-.9 .3z" fill-rule="evenodd"/>
<path d="M54.2 195.7h.2l.1 .5z" fill-rule="evenodd"/>
<path d="M51.7 199.4l2.1-1.4h.5z" fill-rule="evenodd"/>
</g>
<g fill="#000">
<path d="M59.7 159.9h.2v.2h-.2zM59.8 160.6h.2l.1 .5h-.2zM59.9 161.5h.3l.1 .4h-.3zM60 162.3h.3l.3 1.9h-.2zM60.4 164.6h.2l.1 .4h-.2zM60.5 165.6h.3l.1 .4h-.3zM60.6 166.4h.3l.3 1.8h-.2zM61 168.7h.2l.1 .4h-.3zM61.1 169.5h.3l.1 .5h-.3zM61.3 170.5h.3l.2 1.7h-.2zM61.6 172.7h.2l.1 .5h-.3zM61.7 173.6h.3l.1 .4h-.3z"/>
<path d="M61.9 174.5h.2l.3 1.8h-.3zM62.2 176.7h.3v.5h-.3zM62.3 177.7h.3l.1 .4h-.3zM66.1 178l.3 .2-.2 1.2-.2-.1zM66.5 176.1l.2 .1-.2 1.3-.2-.2zM66.8 174.2l.3 .2-.2 1.2-.3-.1zM67.1 172.3l.3 .2-.2 1.3-.2-.2zM67.5 170.4l.2 .1-.2 1.3-.3-.2zM67.8 168.5l.3 .2-.3 1.3-.2-.2zM68.2 166.7l.2 .1-.2 1.3-.3-.2zM68.5 164.8l.2 .2-.2 1.2-.3-.1zM71.5 179.9l.3-.4 .3 .3-.4 .3z"/>
<path d="M73.2 177.7l.2 .3-1.1 1.4-.2-.2zM73.7 177l.3 .2-.3 .5-.3-.3zM74.3 176.3l.2 .3-.2 .3-.3-.3zM75.7 174.5l.2 .3-1.1 1.4-.2-.2zM76.1 173.9l.3 .3-.2 .2-.3-.2zM62.5 178.5h.2l.3 1.9h-.3zM62.8 180.8h.3v.4h-.3zM62.9 181.6h.3v.5h-.2zM63.1 182.6h.2l.3 1.7h-.3zM63.4 184.9h.3v.4h-.3zM63.5 185.7h.3v.4h-.2zM63.7 186.6h.2l.3 1.8h-.3z"/>
<path d="M64.5 187.4l.3 .2-.3 1.2-.2-.1zM65.6 187.4l.3 .2-1.1 1.5-.3-.3zM64.9 185.5l.2 .2-.2 1.3-.3-.2zM64.8 188.8l1.2-.4v.4l-1.1 .4zM64.9 189.3l1.3 .2-.1 .4-1.2-.2zM65.2 183.7l.2 .1-.2 1.2-.3-.1zM65.4 181.7l.3 .2-.2 1.3-.2-.2zM65.8 179.9l.2 .1-.1 1.3-.3-.2zM66.2 186.7l.3 .3-.4 .3-.2-.2zM66.7 186l.3 .2-.3 .3-.2-.2zM66.5 188.2l1.2-.5 .1 .4-1.2 .4zM66.8 189.7l1.3 .2-.1 .3-1.3-.2z"/>
<path d="M68.2 184.2l.2 .2-1.1 1.5-.2-.3zM68.4 187.5l1.2-.4 .1 .3-1.2 .4zM68.7 183.5l.2 .3-.2 .3-.3-.3zM68.7 189.9l1.3 .3-.1 .3-1.2-.2zM69.3 182.7l.2 .3-.2 .3-.3-.2zM70.6 181l.3 .2-1.1 1.5-.3-.3zM70.2 186.9l1.2-.4 .1 .3-1.2 .4zM70.6 190.3l1.3 .1-.1 .4-1.3-.2zM71.2 180.2l.3 .3-.3 .4-.2-.3zM72 186.2l1.2-.4v.3l-1.1 .4zM72.5 190.5l1.2 .3v.3l-1.3-.2zM73.7 185.5l1.3-.4 .1 .3-1.3 .5z"/>
<path d="M74.4 190.9l1.3 .1-.1 .4-1.3-.2zM75.6 184.9l1.2-.5 .1 .4-1.2 .4zM76.3 191.1l1.3 .3-.1 .3-1.3-.2zM77.4 184.3l1.2-.5 .1 .4-1.2 .4zM78.1 191.5l1.3 .1-.1 .4-1.2-.2zM79.2 183.6l.9-.4 .1 .4-1 .3zM80.1 191.8l1.3 .2-.1 .3-1.3-.2z"/>
</g>
<path d="M59.4 193.7l5.2-4.2 17.2 3.1-7.5 13.1-12.1 8.3-18.3 2.8z" fill-rule="evenodd" fill="#e6e6e6"/>
<path d="M59.4 193.7l5.2-4.2 17.2 3.1-7.5 13.1-12.1 8.3-18.3 2.8z" fill="none" stroke="#000" stroke-width=".21"/>
<path d="M64.6 189.5l11.4 1.6-.1 .3 6 1v.2l-.4 .3-2.7 4.8-.4 .2-1.4-.2z" fill-rule="evenodd" fill="#e6e6e6"/>
<g fill="none" stroke="#000" stroke-width=".21">
<path d="M147.2 130.2a28.3 28.3 0 0 0-9.6 19.3 24.3 24.3 0 0 0 1.5 9.8l1.4 3.5M61.2 167.3a11.5 11.5 0 0 0 8.3 9.9l.9 .4 1.9 .3M70.8 177.1l1.8 .9-2 .3M72.9 179.4a10.3 10.3 0 0 0 3.9 10.6l.5 .4M140.5 161.1l.2 1.9-1.4-1.3M64.6 189.5l11.4 1.6-.1 .3 6 1v.2l-.4 .3-2.7 4.8-.4 .2-1.4-.2zM71.8 190.5l5 6.8M74.7 196l-30.8 20.8M75.2 191.9l1.9-.2-1.4 1.3M75.9 191.4l1.1 5.9M76.3 189l1.3 1.4-2-.3M77 191.8a10 10 0 0 0-6.1 10.2"/>
<path d="M78.7 192l-1.7 5.5 4.5-4.8M68.4 201.2l1.6 1.1-1.9 .2M69.8 202.3a11.7 11.7 0 0 0-12.7 3.6l-.5 .5"/>
</g>
<g fill="#000">
<path d="M59.2 199.8l.3 .1-.1 .4h-.4zM60.1 197.8l.4 .1-.8 1.6-.3-.1zM60.5 197h.4l-.3 .5-.3-.1zM60.9 196.1l.3 .1-.2 .4-.3-.1zM61.8 194.1l.3 .1-.7 1.6-.4-.1zM62.2 193.2l.4 .1-.3 .4h-.3zM62.6 192.4l.3 .1-.2 .4-.3-.1zM62.8 199.6h.4l-.1 1.3h-.4zM63.1 197.7h.3l-.2 1.3h-.3zM63.2 195.8h.4l-.1 1.3h-.3zM63.5 193.9h.3l-.1 1.3h-.4zM63.5 190.4h.3l-.7 1.7h-.4z"/>
<path d="M63.7 192h.3l-.1 1.3h-.3zM63.9 190.1h.4l-.2 1.3h-.3zM64.2 189.9h.3l.9 1.6h-.4zM64.7 189.7l1 .7-.3 .3-1-.8zM64.8 188.9l1.7 .3v.3l-1.8-.2zM65.2 192l.3-.1 .3 .4-.4 .1zM65.6 192.7l.4-.1 .1 .5-.3 .1zM66.2 190.8l1.1 .7-.2 .3-1.1-.8zM66 193.6l.4-.1 .7 1.6-.3 .1zM67.1 189.3h.4l-.1 .4-.4-.1zM67.1 195.6l.3-.1 .2 .4-.4 .1zM67.6 192.1l.2-.2 1 .7-.2 .3z"/>
<path d="M67.5 196.5l.3-.1 .2 .3-.4 .1zM67.9 189.3l.4 .1-.1 .4-.4-.1zM67.9 197.2l.3-.1 .8 1.6-.3 .1zM68.8 189.5l1.8 .3-.1 .3-1.8-.2zM68.9 199.2h.4l.1 .4-.3 .1zM69.1 193.3l.2-.2 1.1 .7-.3 .3zM70.6 194.4l.3-.2 1.1 .7-.3 .3zM71 189.9h.5v.4l-.5-.1zM72 190h.4l-.1 .4h-.4zM72.2 195.5l.3-.2 1 .7-.3 .3zM72.8 190.1l1.9 .3-.1 .3-1.9-.3zM73.7 196.6l.3-.2 1.1 .7-.3 .3z"/>
<path d="M75.1 190.4l.4 .1-.1 .4-.4-.1zM75.4 197.8l.2-.2 1 .6-.2 .3zM76 190.6h.5l-.1 .4h-.5zM76.9 190.7l1.8 .3-.1 .3-1.8-.3zM76.9 198.9l.2-.2 .9 .5-.3 .3zM79.2 191l.4 .1-.1 .4-.4-.1zM80 191.2h.5l-.1 .3h-.5zM80.9 191.3l1.1 .2-.1 .3-1-.2zM52.5 214.7l.3 .1-.2 .5-.4-.1zM53.4 212.7l.4 .1-.8 1.6-.3-.1zM53.8 211.9h.3l-.2 .5-.3-.1zM54.1 211l.3 .1-.1 .4-.4-.1z"/>
<path d="M55.1 209l.4 .1-.8 1.6-.3-.1zM55.5 208.1l.3 .1-.2 .4h-.3zM55.8 207.3l.3 .1-.1 .4-.4-.1zM56.7 205.3h.4l-.7 1.7-.4-.1zM57.1 204.4l.4 .1-.2 .4-.3-.1zM57.5 203.6l.3 .1-.1 .4-.4-.1zM58.4 201.5l.4 .1-.8 1.6-.3-.1zM58.8 200.7l.4 .1-.2 .4-.3-.1zM61.4 213h.3l-.1 1.2h-.4zM61.6 211h.3l-.1 1.3h-.3zM61.8 209.2h.3l-.1 1.2h-.4zM62 207.2h.3l-.1 1.3h-.3z"/>
<path d="M62.2 205.3h.4l-.2 1.3h-.3zM62.4 203.4h.3v1.3h-.4zM62.7 201.5h.3l-.2 1.3h-.3zM69.3 200.1l.3-.1 .2 .3-.3 .1zM69.7 200.9l.3-.1 .9 1.6-.4 .1zM70.7 202.9l.3-.1 .3 .4-.3 .1zM71.1 203.7h.4l.2 .3-.3 .1zM71.5 204.5l.4-.1 .8 1.6-.3 .1zM72.6 206.5l.3-.1 .2 .4-.4 .1z"/>
</g>
<path d="M115.1 184.9l.9-.5 1.9 .1 1.2 1.4-1.8 .3a4.9 4.9 0 0 0-2.9 1.4 4.2 4.2 0 0 1 .7-2.7z" fill-rule="evenodd" fill="#999"/>
<path d="M115.1 184.9l.9-.5 1.9 .1 1.2 1.4-1.8 .3a4.9 4.9 0 0 0-2.9 1.4 4.2 4.2 0 0 1 .7-2.7z" fill="none" stroke="#000" stroke-width=".21"/>
<path d="M115.9 184.4l8.4 .8 2.3 1.2 7.2 6.2 2.7 1 9.5 9.4 2 3.6 3.4 10.6 5.5 10.2-24.9 1-6.6-7-.9-2.9a70.9 70.9 0 0 1-1.5-9.8l-.4-3.2a132 132 0 0 0-2.2-14.9 13.9 13.9 0 0 0-2.3-5.3l-.4-.4a2.11 2.11 0 0 0-1.8-.5z" fill-rule="evenodd" fill="#e6e6e6"/>
<path d="M115.9 184.4l8.4 .8 2.3 1.2 7.2 6.2 2.7 1 9.5 9.4 2 3.6 3.4 10.6 5.5 10.2-24.9 1-6.6-7-.9-2.9a70.9 70.9 0 0 1-1.5-9.8l-.4-3.2a132 132 0 0 0-2.2-14.9 13.9 13.9 0 0 0-2.3-5.3l-.4-.4a2.11 2.11 0 0 0-1.8-.5z" fill="none" stroke="#000" stroke-width=".21"/>
<path d="M113 241.2l3.8-2.3 .3-.1 .4 .3-3.6 1.6z" fill-rule="evenodd" fill="#ccc"/>
<path d="M113 241.2l3.8-2.3 .3-.1 .4 .3-3.6 1.6z" fill="none" stroke="#000" stroke-width=".21"/>
<path d="M133.9 244.1l2-1.2-1.9 4.2z" fill="#ccc"/>
<path d="M133.9 244.1l2-1.2-1.9 4.2z" fill="none" stroke="#000" stroke-width=".21"/>
<path d="M133.9 244.4l1.9-1.5 7.4-.6-6 3.1z" fill-rule="evenodd" fill="#ccc"/>
<path d="M133.9 244.4l1.9-1.5 7.4-.6-6 3.1z" fill="none" stroke="#000" stroke-width=".21"/>
<path d="M155.7 235.2l2.8 .8 6.9 13.5-6 1.5z" fill-rule="evenodd" fill="#ccc"/>
<path d="M170.8 193.1h.1M155.7 235.2l2.8 .8 6.9 13.5-6 1.5zM178.6 228.7h.1" fill="none" stroke="#000" stroke-width=".21"/>
<path d="M141.7 234.9l2.1 6.6-6.3 3.6z" fill="#ccc"/>
<path d="M141.7 234.9l2.1 6.6-6.3 3.6z" fill="none" stroke="#000" stroke-width=".21"/>
<path d="M135 244.3l2-1.2-1.7 4.2z" fill="#e6e6e6"/>
<path d="M135 244.3l2-1.2-1.7 4.2z" fill="none" stroke="#000" stroke-width=".21"/>
<path d="M135 244.1l2.1-1.4 7.3-.7-5.9 3.1z" fill-rule="evenodd" fill="#e6e6e6"/>
<path d="M135 244.1l2.1-1.4 7.3-.7-5.9 3.1z" fill="none" stroke="#000" stroke-width=".21"/>
<path d="M117.4 241.2l36.1-12 2.8 5.3 .4-.4 21.1 4.1-3.3 10.6-10.5 3-5.8-12-9.4 .3-7.8-3.6z" fill-rule="evenodd" fill="#e6e6e6"/>
<path d="M117.4 241.2l36.1-12 2.8 5.3 .4-.4 21.1 4.1-3.3 10.6-10.5 3-5.8-12-9.4 .3-7.8-3.6z" fill="none" stroke="#000" stroke-width=".21"/>
<path d="M116.8 237.2l11.7-6.9 24.1-11.5 2.4 2.5 3.7 10.7-3.8 7.6-3.8 .7-33.8 1.2z" fill-rule="evenodd" fill="#e6e6e6"/>
<path d="M137.2 190.9l11.2 29.9M116.8 237.2l11.7-6.9 24.1-11.5 2.4 2.5 3.7 10.7-3.8 7.6-3.8 .7-33.8 1.2z" fill="none" stroke="#000" stroke-width=".21"/>
<path d="M117.2 237.1l14.7-8.5 20.4-10v2.1l-35.9 20.6z" fill-rule="evenodd" fill="#e6e6e6"/>
<path d="M152.1 218.8l-21.5 10.5-13.9 7.9-.3 1.2M152.4 219.2l-15.2 18.7M152.7 219.5l2.2 20.1M152.8 219l-6.4 21M152.8 219.2l6 12.5M116.4 236.1h.1" fill="none" stroke="#000" stroke-width=".21"/>
<path d="M130.5 229.7l11.1 5.4 2.9 6.5h-12.3l-.4-.2z" fill-rule="evenodd" fill="#e6e6e6"/>
<path d="M151.9 219.1l-20.4 10.4-.1 .2 11 5.4 2.5 6.6M130.5 229.7l11.1 5.4 2.9 6.5h-12.3l-.4-.2z" fill="none" stroke="#000" stroke-width=".21"/>
<path d="M141.6 235l3.3 6.7-6.3 3.5z" fill="#e6e6e6"/>
<path d="M141.6 235l3.3 6.7-6.3 3.5zM156.5 236.6l1.8 3.7M156.9 236.1l14.8 13 2.9-.3M166.1 235.9l5.4 13M171.5 220.8h.1" fill="none" stroke="#000" stroke-width=".21"/>
<path d="M114.3 242.9l1.4-1.3 .9-.4h1.1l-1 1.7-3.6 1.3z" fill-rule="evenodd" fill="#ccc"/>
<path d="M114.3 242.9l1.4-1.3 .9-.4h1.1l-1 1.7-3.6 1.3z" fill="none" stroke="#000" stroke-width=".21"/>
<g fill="#e6e6e6">
<path d="M116.7 236.8l1.3-1 12.3-5.9-.1 11.1-11.8 .8-1.4-3-.8-.7z" fill-rule="evenodd"/>
<path d="M114 241.2l5.8-3.2 .4-.8 .3 4.5-6.5-.4z" fill-rule="evenodd"/>
</g>
<path d="M130.5 229.6l-12.5 6.5M114 241.2l5.8-3.2 .4-.8 .3 4.5-6.5-.4z" fill="none" stroke="#000" stroke-width=".21"/>
<path d="M112.9 244.1l2.4-1.3 2.9-2.4 2.2-2.9 .6 4.2-.4 .6-7.2 1.9z" fill-rule="evenodd" fill="#e6e6e6"/>
<path d="M117.9 237.3l-.2 1.1M120.5 237.9a15.7 15.7 0 0 1-7.2 6.2M112.9 244.1l2.4-1.3 2.9-2.4 2.2-2.9 .6 4.2-.4 .6-7.2 1.9z" fill="none" stroke="#000" stroke-width=".21"/>
<path d="M118.3 236.4l12.2-6.4-8.6 5-2 1.3-.6 .5-.3 1-.6-.5-.5 .1z" fill-rule="evenodd" fill="#e6e6e6"/>
<path d="M118.3 236.4l12.2-6.4-8.6 5-2 1.3-.6 .5-.3 1-.6-.5-.5 .1zM119.2 237.1h.1" fill="none" stroke="#000" stroke-width=".21"/>
<path d="M119.6 236.5l9.3-5.9-8.5 6-.8 1.4-.6-.4z" fill-rule="evenodd" fill="#e6e6e6"/>
<path d="M119.6 236.5l9.3-5.9-8.5 6-.8 1.4-.6-.4z" fill="none" stroke="#000" stroke-width=".21"/>
<path d="M120.3 236.7l10.2-6.9-9.8 7-.3 1.6-.7-.5z" fill-rule="evenodd" fill="#e6e6e6"/>
<path d="M120.3 236.7l10.2-6.9-9.8 7-.3 1.6-.7-.5z" fill="none" stroke="#000" stroke-width=".21"/>
<path d="M116.4 236.8l1.7-.7-1 .6-.2 .4 .5 1.5-.3 .2-.6-1-.3 .3z" fill-rule="evenodd" fill="#e6e6e6"/>
<path d="M116.2 238.1l.4 .2 .5 .7M116.4 236.8l1.7-.7-1 .6-.2 .4 .5 1.5-.3 .2-.6-1-.3 .3zM130 241.1l-9.1 .6" fill="none" stroke="#000" stroke-width=".21"/>
<path d="M113.1 241.3l.9-.6 5-2.2-7.1 5.3z" fill-rule="evenodd" fill="#e6e6e6"/>
<path d="M120 238.3l-1.6 2.1-2.9 2.5-2.4 1.2M113.1 241.3l.9-.6 5-2.2-7.1 5.3z" fill="none" stroke="#000" stroke-width=".21"/>
<path d="M112.9 241.2l1.1-.5-2.1 3z" fill-rule="evenodd" fill="#e6e6e6"/>
<path d="M112.9 241.2l1.1-.5-2.1 3zM113.6 241l-1.6 2.4" fill="none" stroke="#000" stroke-width=".21"/>
<g fill="#999">
<path d="M117.9 237.4l.2-.1 1 .8-1.2 .6z" fill-rule="evenodd"/>
<path d="M116.5 237.9l.5 .9-.6-.7z" fill-rule="evenodd"/>
<path d="M113.3 243.9l3-2.3h.5z" fill-rule="evenodd"/>
</g>
<path d="M116.8 236.9l1-.8 13.8-8.1 .6 .6-1.7 .9-.2 .3-12 6.6-.6 .9v1.4l-.3 .3z" fill-rule="evenodd" fill="#ccc"/>
<path d="M116.8 236.9l1-.8 13.8-8.1 .6 .6-1.7 .9-.2 .3-12 6.6-.6 .9v1.4l-.3 .3z" fill="none" stroke="#000" stroke-width=".21"/>
<path d="M128.3 219.4l5.1 9M151.7 205.9l2.1 4.7 1.1 11.9" fill="none" stroke="#e62324" stroke-width=".21"/>
<path d="M127.1 182.7l.2 .1 4.4-1.4 1.8 1.4 9.2 11.2 2.5 1.4 7.3 11.1 1.3 4.1 1.1 11 3.7 10.5-25-3.6-5.1-8.2a137 137 0 0 1-1.6-33.8z" fill-rule="evenodd" fill="#e6e6e6"/>
<path d="M127 182.9l4.7-1.4 1.7 1.3 .1-.1 9.2 11.2 2.6 1.6 7.2 11 1.3 4.3 1.1 10.8 3.6 10.5M127.1 182.7l.2 .1 4.4-1.4 1.8 1.4 9.2 11.2 2.5 1.4 7.3 11.1 1.3 4.1 1.1 11 3.7 10.5-25-3.6-5.1-8.2a137 137 0 0 1-1.6-33.8zM127.3 182.7v-.1a142.4 142.4 0 0 0 1.2 37.7l4.9 8" fill="none" stroke="#000" stroke-width=".21"/>
<path d="M133.4 228l21.6-7.1 3.7 11.1-25.2-3.4z" fill-rule="evenodd" fill="#ccc"/>
<path d="M133.5 228.5l21.2-7.4h.5l3.5 10.6-.1 .5M154.9 220.9l-21.6 7.2" fill="none" stroke="#000" stroke-width=".21"/>
<path d="M128.5 220.3l2.6 3.1 1.6 1.5 1.1 .8 .7 1.2 .9 .5-2.1 .8z" fill-rule="evenodd" fill="#e6e6e6"/>
<path d="M128.5 220.3l2.6 3.1 1.6 1.5 1.1 .8 .7 1.2 .9 .5-2.1 .8z" fill="none" stroke="#000" stroke-width=".21"/>
<g fill="#ccc">
<path d="M133.6 225.7l.6 1.3-1.1 .9z"/>
<path d="M129.6 222l3.1 3.2 .2 2.6-.7-1.6z" fill-rule="evenodd"/>
<path d="M142.8 194.5l2.1 1.2 7.2 10.8-17.6 20-.5-1z" fill-rule="evenodd"/>
<path d="M127.5 183.1l4-1.5 1.8 1.4-.5 41.7-1.6-1.4-2.5-3-.6-4.8a116.5 116.5 0 0 1-1.2-23.8l.2-5.3z" fill-rule="evenodd"/>
</g>
<path d="M127.2 182.7l4.4-1.2a2.37 2.37 0 0 0-1.3 1.5z" fill-rule="evenodd" fill="#e6e6e6"/>
<path d="M127.2 182.7l4.4-1.2a2.37 2.37 0 0 0-1.3 1.5zM133.5 182.9l-.8 42M142.7 194.1l-9 31.4M152.4 206.4l-18 20.5M132.7 225.2l.1 2.6M133.4 228.6l25.2 3.5M133.5 225.7l-.4 2.2M134.4 227l-1.3 1" fill="none" stroke="#000" stroke-width=".21"/>
<path d="M124.2 185.4l2.5 1.1 .1 .3-.3 4.7-.4-2.6-1.4-3.1z" fill-rule="evenodd" fill="#ccc"/>
<g fill="#999">
<path d="M131.3 225.4l1.6 2.6-.8 .2-.4-.5z" fill-rule="evenodd"/>
<path d="M127.4 182.9l2.3 .2-1.1 6.6-.3 6.2-.2-3-.5 2.6-.3 6.4-.1-1.8-.3 3.6-.2-6.7 .3-8.9z" fill-rule="evenodd"/>
</g>
<path d="M124.3 185.2l.8 1.3a18.7 18.7 0 0 1 1.5 6.7M131.2 225.1l.5 3" fill="none" stroke="#000" stroke-width=".21"/>
<path d="M130.3 229.6l2.8-1.5 10.6-3.5-10.2 3.9-2.1 1 .2 .3 10.9 5.3 2.4 6.7-3.4-6.7z" fill-rule="evenodd" fill="#999"/>
<path d="M130.3 229.6l2.8-1.5 10.6-3.5-10.2 3.9-2.1 1 .2 .3 10.9 5.3 2.4 6.7-3.4-6.7z" fill="none" stroke="#000" stroke-width=".21"/>
<path d="M157 240.1l1.1-.1 4.8 10z" fill="#999"/>
<path d="M156.7 236.2l14.7 12.9 1.7-.1-2 .5z" fill-rule="evenodd" fill="#ccc"/>
<g font-size="4">
<text x="121.6" y="47.1">.</text>
<text x="46.2" y="48.4">.</text>
<text x="124.8" y="116.8">.</text>
<text x="52" y="161.7">.</text>
</g>
<g font-size="3.2">
<text x="118" y="47.1">56</text>
<text x="42.7" y="48.4">55</text>
<text x="36" y="100.2">Pull down the lower beak just a little.</text>
<text x="111.9" y="100.2">Valley fold both sides of the head and neck</text>
<text x="36" y="106.6">more as illustrated, then repeat from Step</text>
<text x="36" y="103.4">Reverse fold the tip of the left claw once</text>
<text x="111.9" y="103.4">area as illustrated.</text>
<text x="36" y="109.8">52 on the right claw.</text>
<text x="121.2" y="116.8">59</text>
<text x="41.7" y="123.2">57.</text>
<text x="78.9" y="122.8">58.</text>
<text x="36" y="142">Outside reverse fold</text>
<text x="83.2" y="141.8">... like this.</text>
<text x="36" y="145.1">the tip of the beak ...</text>
<text x="48.3" y="161.7">60</text>
<text x="119.3" y="168.1">Fold down the wing on this side ...</text>
<text x="41.7" y="224.7">... then crimp the wing with a series of</text>
<text x="45.2" y="228">mountain and valley folds as illustrated.</text>
<text x="45.2" y="231.2">Repeat from Step 59 on the other wing.</text>
<text x="65" y="254.4">Finally, spread out and curve the wings</text>
<text x="65" y="257.6">for greater realism.</text>
</g>
</svg>
